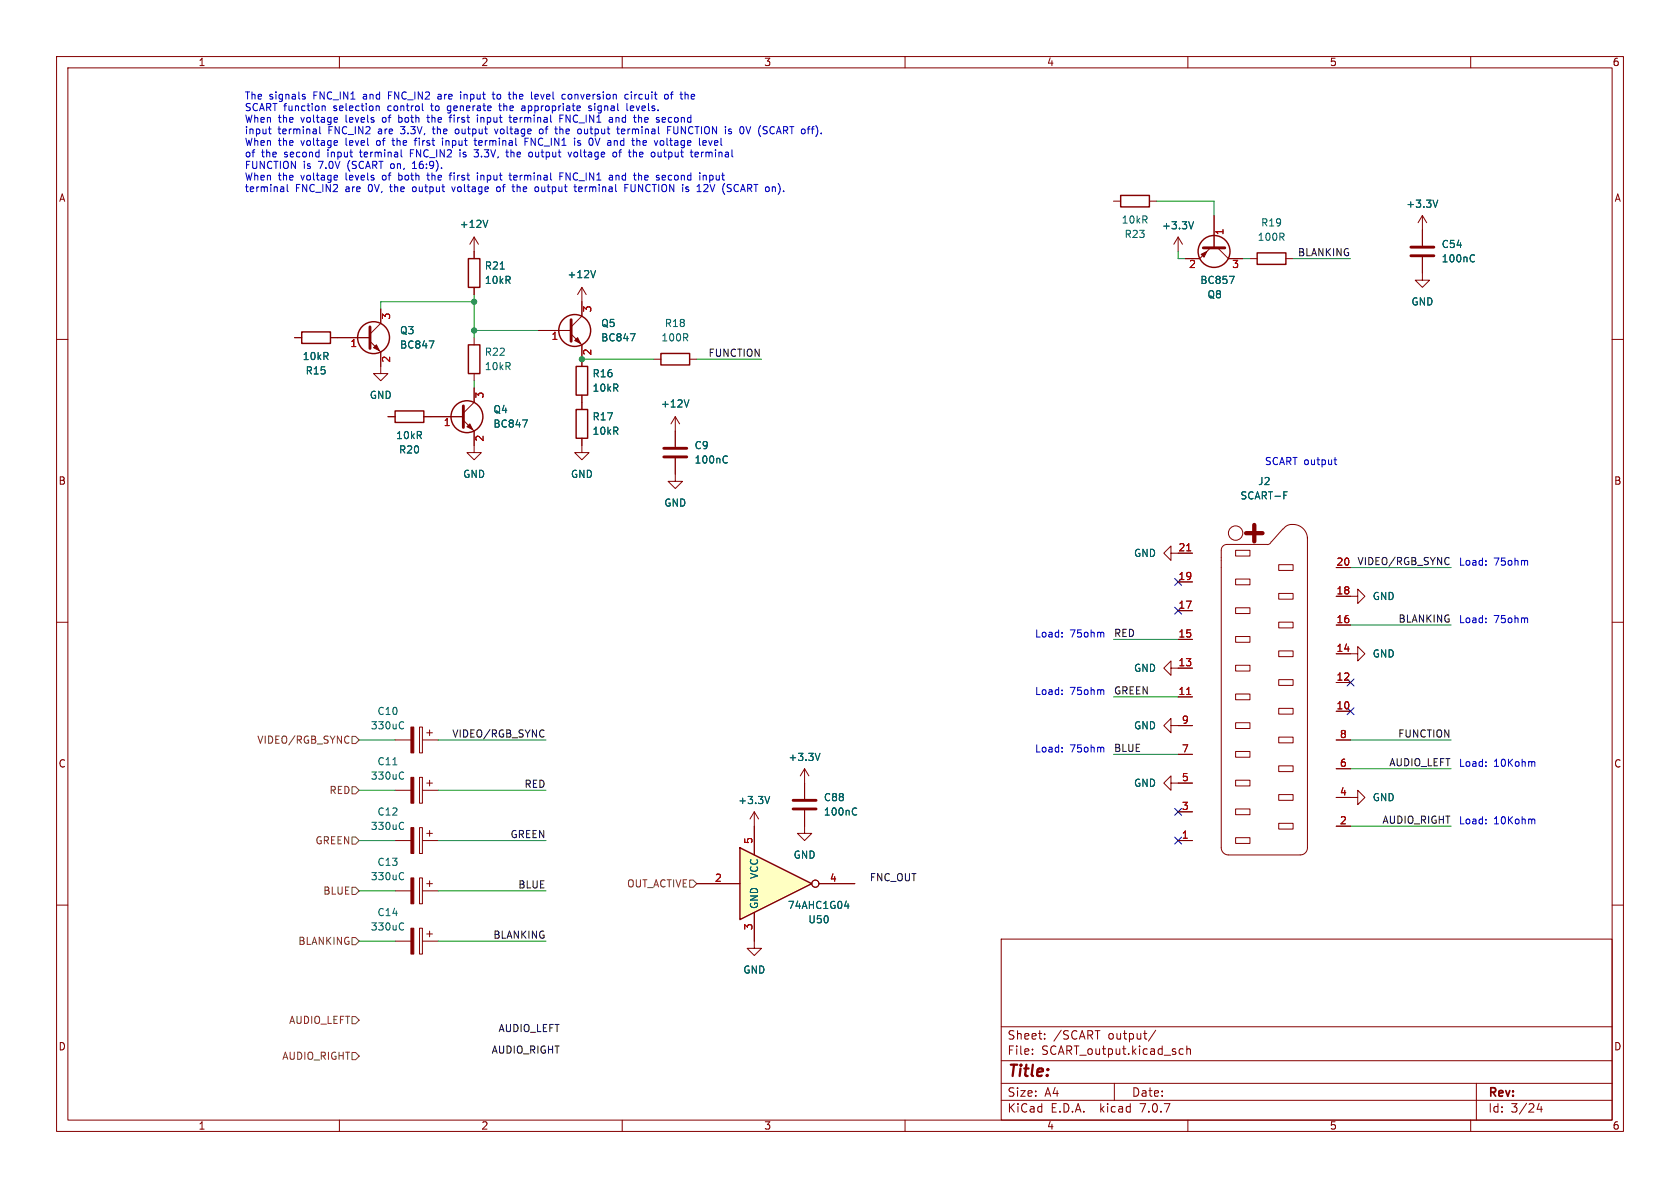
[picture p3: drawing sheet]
<svg xmlns="http://www.w3.org/2000/svg" width="297mm" height="210mm" viewBox="0 0 297 210" stroke-linecap="round" stroke-linejoin="round" font-family="sans-serif">
<g fill="none" stroke="#840000" stroke-width=".18">
<path d="M10 10h277v190h-277zM12 12h273v186h-273zM60 10v2M110 10v2M160 10v2M210 10v2M260 10v2M10 60h2M285 60h2M119.4 76.2v2.8M119.4 81v2.8M10 110h2"/>
<path d="M285 110h2M10 160h2M133.3 143.5l-.7 1.3M133.3 143.5v2.6M133.3 143.5l.8 1.3M285 160h2M177 166h108v32h-108zM60 198v2M110 198v2M160 198v2M177 194.5h108M177 191.5h108"/>
<path d="M177 187.5h108M177 181.5h108M182.5 186.3v.1M182.5 185.5v.1M184.7 183.6v.1M184.7 182.8v.1M197 191.5v3M204.3 182.1l-1.3 2M208.5 186.3l.2 .1 .5-.1M209.2 185.5l-.5-.1-.2 .1M209.8 185.5l.2-.1 .4 .1 .1 .9M209.8 184.9v1.5"/>
<path d="M210 198v2M260 198v2M261 191.5v6.5M272.1 195l-.4 1.1h1M272.5 195.6v1"/>
</g>
<path d="M117.3 79.2h4.1M117.3 80.8h4.1" fill="none" stroke="#840000" stroke-width=".51"/>
<path d="M128.4 80.6l.2 .1M128.6 81.7l-.2 .2M136.1 140.8l-.5 1.3" fill="none" stroke="#006464" stroke-width=".18"/>
<path d="M130.8 149.9l12.7 6.3-12.7 6.4z" fill="#ffffc2"/>
<g fill="none" stroke="#840000" stroke-width=".25">
<path d="M198.1 34.5h5.1v2.1h-5.1zM53.3 58.7h5.1v2h-5.1zM82.8 45.7h2v5.1h-2zM222.2 44.7h5.1v2h-5.1zM69.8 72.6h5.1v2.1h-5.1zM82.8 61h2v5h-2zM101.9 72.4h2v5.1h-2zM101.9 64.8h2v5.1h-2zM116.8 62.5h5.1v2h-5.1zM130.8 149.9l12.7 6.3-12.7 6.4z"/>
<circle cx="66" cy="59.7" r="2.82"/>
<circle cx="101.6" cy="58.4" r="2.82"/>
<circle cx="214.6" cy="44.4" r="2.82"/>
<circle cx="82.5" cy="73.7" r="2.82"/>
</g>
<g fill="none" stroke="#840000" stroke-width=".18">
<path d="M196.8 35.6h1.3M203.2 35.6h1.3M214.6 38.1v5.7M251.5 38.1v5.3M251.5 38.1l-.8 1.3M251.5 38.1l.7 1.3M52.1 59.7h1.2M58.4 59.7h7M67.3 54.6v2.6l-1.9 1.9M83.8 41.9l-.7 1.3M83.8 41.9v3.8M83.8 50.8v1.3"/>
<path d="M83.8 59.7v1.3M83.8 41.9l.8 1.3M95.2 58.4h5.8M101 59.1l1.9 1.9v3.8M102.9 50.8v5.1l-1.9 1.9M102.9 50.8l-.8 1.3M102.9 50.8l.7 1.3M208.3 41.9l-.8 1.3M208.3 41.9v2.6M208.3 41.9l.7 1.3M214 43.8l-1.9 1.9h-2.6M215.3 43.8l1.9 1.9h2.5"/>
<path d="M221 45.7h1.2M227.3 45.7h1.3M251.5 45.5v4h1.2l-1.2 1.3-1.3-1.3h1.3M65.4 60.3l1.9 1.9v3.8h1.3l-1.3 1.3-1.3-1.3h1.3M68.6 73.7h1.2M74.9 73.7h7M81.9 74.3l1.9 1.9v3.8h1.3l-1.3 1.3-1.3-1.3h1.3M83.8 66v1.3M83.8 68.6v2.5l-1.9 1.9M102.9 77.5v2.5h1.2l-1.2 1.3-1.3-1.3h1.3M102.9 69.9v2.5M115.6 63.5h1.2"/>
<path d="M119.4 73.7l-.8 1.2M119.4 73.7v5.3M119.4 73.7l.7 1.2M121.9 63.5h1.3M119.4 81v4.1h1.2l-1.2 1.3-1.3-1.3h1.3M207 97.8v-1.3l-1.3 1.3 1.3 1.3v-1.3h3.8M226.1 99.8h2.5v1h-2.5zM226.8 93.5l-2 2.3M226.9 93.5a2.44 2.44 0 0 1 2.5-.7 2.44 2.44 0 0 1 1.7 2v.5M231.1 95v54.9a1.27 1.27 0 0 1-1.2 1.2h-12.7a1.27 1.27 0 0 1-1.3-1.2v-52.6a1.02 1.02 0 0 1 1-1.1l7.2 .1 .4-.2 .2-.4M207 118.1v-1.3l-1.3 1.3 1.3 1.3v-1.3h3.8M208.3 113h2.5"/>
<path d="M208.3 108h2.5M208.3 102.9h2.5M218.4 117.6h2.6v1h-2.6zM218.4 112.5h2.6v1h-2.6zM218.4 107.4h2.6v1.1h-2.6zM218.4 102.4h2.6v1h-2.6zM226.1 115.1h2.5v1h-2.5zM226.1 110h2.5v1h-2.5zM226.1 104.9h2.5v1h-2.5zM236.2 105.4h3.8v-1.3l1.3 1.3-1.3 1.3v-1.3M236.2 115.6h3.8v-1.3l1.3 1.3-1.3 1.2v-1.2M236.2 110.5h2.6"/>
<path d="M236.2 100.3h2.6M69.8 130.8h2.8M69.8 139.7h2.8M74.2 128.5h.5v4.6h-.5zM74.2 137.4h.5v4.6h-.5zM74.7 130.8h2.8M74.7 139.7h2.8M75.4 138.4h1.1M75.4 129.5h1.1M75.9 129v1M75.9 137.9v1M142.2 135.9l-.7 1.3"/>
<path d="M142.2 135.9v5.3M142.2 135.9l.8 1.3M207 138.4v-1.2l-1.3 1.2 1.3 1.3v-1.3h3.8M207 128.3v-1.3l-1.3 1.3 1.3 1.2v-1.2h3.8M208.3 123.2h2.5M208.3 133.4h2.5M218.4 137.9h2.6v1h-2.6zM218.4 132.8h2.6v1.1h-2.6zM218.4 127.8h2.6v1h-2.6zM218.4 122.7h2.6v1h-2.6zM226.1 135.4h2.5v1h-2.5zM226.1 130.3h2.5v1h-2.5z"/>
<path d="M226.1 125.2h2.5v1h-2.5zM226.1 120.1h2.5v1.1h-2.5zM236.2 125.7h2.6M236.2 120.7h2.6M236.2 135.9h2.6M236.2 130.8h2.6M69.8 148.6h2.8M69.8 157.5h2.8M74.2 155.2h.5v4.6h-.5zM74.2 146.3h.5v4.6h-.5zM74.7 148.6h2.8M74.7 157.5h2.8"/>
<path d="M75.4 156.2h1.1M75.4 147.3h1.1M75.9 146.8v1M75.9 155.7v1M123.2 156.2h7.6M133.3 146.1v5M142.2 143.3v4h1.3l-1.3 1.3-1.2-1.3h1.2M144.8 156.2h6.3M208.3 148.6h2.5M208.3 143.5h2.5M218.4 148.1h2.6v1h-2.6zM218.4 143h2.6v1h-2.6z"/>
<path d="M226.1 145.5h2.5v1.1h-2.5zM226.1 140.5h2.5v1h-2.5zM236.2 141h3.8v-1.3l1.3 1.3-1.3 1.2v-1.2M236.2 146.1h2.6M69.8 166.4h2.8M74.2 164.1h.5v4.6h-.5zM74.7 166.4h2.8M75.4 165.1h1.1M75.9 164.6v1M133.3 161.3v6.3h1.3l-1.3 1.3-1.2-1.3h1.2"/>
<circle cx="144.1" cy="156.2" r=".63"/>
</g>
<g fill="none" stroke="#006464" stroke-width=".18">
<path d="M86.2 38.9l-.4 1.3M211 39.2l-.4 1.3M254.2 35.4l-.4 1.2M88.4 47.6h.8M105.3 47.8l-.4 1.3M111.4 59h.9l-.6 1.3M217.3 48.8h.9l-.6 1.3M260.4 45l.3 .2M260.7 46.2l-.3 .1M75.9 60.3h.8l-.5 1.2M92.4 74.2h.8l-.5 1.3M121.8 70.7l-.4 1.3"/>
<path d="M128.4 80.6l.2 .1M128.6 81.7l-.2 .2M227 86.9h.6M69.5 135.2h.7M71.1 127.6l.3 .1M71.1 136.5l.3 .1M71.4 128.7l-.3 .1M71.4 137.6l-.3 .1M145 133.2l-.5 1.2M71.1 154.2l.3 .2M71.1 145.4l.3 .1M71.4 155.4l-.3 .1"/>
<path d="M71.4 146.5l-.3 .1M136.1 140.8l-.5 1.3M149.9 159.8v.8M151.2 142.8l.3 .1M151.5 144l-.3 .1M71.1 163.1l.3 .2M71.4 164.3l-.3 .1M149.3 160.2h.8"/>
</g>
<path d="M65.4 57.8v3.8M101 56.5v3.8M212.7 43.8h3.8M249.4 45.2h4.1M249.4 43.7h4.1M81.9 71.8v3.8M140.2 143h4.1M140.2 141.5h4.1" fill="none" stroke="#840000" stroke-width=".51"/>
<g fill="#840000" stroke="#840000" stroke-width=".18">
<path d="M101.6 60.2l.5-.5 .5 1z"/>
<path d="M66.5 61l.6 1-1.1-.5z"/>
<path d="M212.3 45l1.1-.5-.5 1z"/>
<path d="M82.5 75.4l.6-.5 .5 1z"/>
<path d="M72.6 155.2h.6v4.6h-.6z"/>
<path d="M72.6 146.3h.6v4.6h-.6z"/>
<path d="M72.6 164.1h.6v4.6h-.6z"/>
<path d="M72.6 128.5h.6v4.6h-.6z"/>
<path d="M72.6 137.4h.6v4.6h-.6z"/>
</g>
<path d="M209.8 97.4h.7M209.8 122.8h.7" fill="none" stroke="#a90000" stroke-width=".18"/>
<path d="M61.6 130.2h.1M61.7 131.3h-.1M62.2 130.2h.7l.6 .6-.6 .6h-.7zM62.2 139.1h.7l.6 .6-.6 .6h-.7zM62.2 148h.7l.6 .6-.6 .6h-.7zM62.2 156.8h.7l.6 .7-.6 .6h-.7zM121.9 155.6h.7l.6 .6-.6 .6h-.7zM62.2 179.7h.7l.6 .6-.6 .7h-.7zM62.2 165.7h.7l.6 .7-.6 .6h-.7zM62.2 186.1h.7l.6 .6-.6 .6h-.7z" fill="none" stroke="#725600" stroke-width=".18"/>
<path d="M256.1 98.6l.1 .1M256.2 99.7l-.1 .1M96.1 129.1h.1M96.2 130.2h-.1" fill="none" stroke="#0f0f0f" stroke-width=".18"/>
<g fill="none" stroke="#0000c2" stroke-width=".18">
<path d="M53.5 17l.5 .3-.1 .2h-.3M53.5 16.7h.4M56.9 18.7v.9M56.9 18.8l.2-.1 .3 .1 .1 .8M66.5 18.8l.2-.1 .3 .1v.8M74.7 18.3v1.1l.1 .2M77.6 16.7h-.2M77.6 17l-.2 .2 .2 .3M79.3 18.7l-.2 .3v.3l.2 .3M81.4 16.2v.2M81.4 16.7v.8M87 16.7h.5"/>
<path d="M87.2 16.2v1.1l.3 .2M88.2 18.7h.4M88.3 18.3v1.1l.3 .2M89.8 16.7h.5M90.2 17.5h.1M92.3 18.8h.4M92.8 19l-.4 .1-.2 .2 .2 .3 .4-.1M95 16.7h-.3l-.1 .2v.6h.4M95.2 17l-.6 .1M99.5 17.5h.4M99.5 16.7h.4M100.5 16.8v.6"/>
<path d="M104.5 18.8l-.3-.1-.1 .2v.2l.4 .1v.3h-.4M110.8 18.3v1.1l.2 .2M111.1 16.7h-.4l-.2 .2 .1 .6h.5M111.6 16.2v.2M111.6 16.7v.8M111.9 18.7h-.3l-.2 .2 .1 .6 .4 .1M112 19l-.6 .1M117.5 16.8l.4-.1 .2 .2-.1 .6h-.3l-.2-.1M118.5 16.7h.5M119 16.2l-.3 .2v1.1M121.6 16.7l.1 .8M47.5 22.8h.4"/>
<path d="M47.6 22.4v1.1l.3 .2M49.8 33l.3 .1 .1 .8M50.2 33.3l-.4 .1M50.2 33.8l-.4 .1M50.8 32.6v1.1l.2 .2M55.9 22.9v.8M55.9 23.6l-.1 .1M55.9 23.1l-.1 .1M56.5 22.4v1.1l.2 .2M59.5 20.8l.2 .3-.6 .1M59.5 24.9l.2 .3-.6 .1M59.5 31l.2 .3-.6 .1"/>
<path d="M59.6 21.5l-.1 .1M59.6 25.6l-.1 .1M59.6 31.8h-.1M69.3 24.9h.5M69.5 24.4v1.2M70.5 20.3v1.3M70.5 30.6v1.2M70.5 21.5l.1 .1M70.5 31.8h.1M70.6 20.8h-.1M70.6 31h-.1M70.9 27.6l.2 .1"/>
<path d="M72.6 27.1h.4M72.9 29.8h.7M73 33.1l-.1 .2 .1 .5M73.2 26.5h-.6v1.2M73.2 28.7l-.3 .2M73.2 24.9h.5M73.4 24.6v1.1M75.5 20.8h.4M75.5 31h.4M75.6 20.3v1.1l.3 .2M75.6 30.6v1.1l.3 .1M76.4 22.8h.5"/>
<path d="M76.6 22.4l.1 1.2M78.2 24.4v.1M78.2 24.9v.8M79.4 20.8h.5M79.4 31h.5M79.6 20.5v1.1M79.9 30.6l-.3 .1v1.1M79.9 33l.3 .9 .3-.9M80.9 22.8l-.3 .1-.1 .1v.5l.4 .2M81.3 26.9v.8M83.8 24.9h.5M83.8 26.5h.8l-.4 .5h.3"/>
<path d="M83.9 27.7h.6M84 24.4v1.1l.3 .2M84.4 20.8v.8M84.4 30.6v.1M84.4 31v.8M85 20.8v.8M85 31v.8M85.2 20.8l-.2 .1M85.2 31l-.2 .1M87.4 22.8l.3 .9 .3-.9M88.3 33.1l-.3-.1-.2 .3 .1 .5 .1 .1 .3-.1M89.4 26.9h.5"/>
<path d="M89.6 26.5v1.1l.3 .1M90 20.8h.5M90 31h.5M90.1 20.3v1.1l.4 .2M90.1 30.6v1.1l.4 .1M90.5 33h.5M90.9 33.9h.1M91 20.8l-.2 .1v.5l.2 .2M91 31l-.2 .2v.5l.2 .1M91.4 21.1l-.6 .1M91.4 31.3l-.6 .1M92.8 25h.4"/>
<path d="M92.8 24.4v1.3M93.7 26.9l.3 .1 .1 .1v.5l-.4 .1M94.8 33l.3 .1 .1 .2v.5l-.4 .1M95.4 22.9l.2-.1 .4 .1v.5l-.1 .2-.3 .1-.2-.2zM99 20.9h.4M99 20.3v1.3M99 31.2h.4M99 22.4v1.3M99.2 22.8l-.2 .1M99.6 30.6h-.6v1.2M100.1 21.6v-1.3l.7 1.3M100.1 31.8v-1.2l.7 1.2"/>
<path d="M100.4 26.9l.3 .8 .3-.8M101.5 33h.4M101.6 27l-.1 .1 .1 .6M101.6 32.6v1.1l.3 .2M102.6 24.9h-.3l-.2 .1 .1 .2 .4 .1v.3h-.5M102.7 22.9l.1 .1-.1 .6M102.7 33h-.2l-.2 .2 .1 .6 .3 .1M102.9 33.3l-.6 .2M105.2 24.4l.4 1.3M108.2 20.8l.1 .8M108.2 31l.1 .8M108.3 21.5l-.1 .1"/>
<path d="M108.3 21.1h-.1M108.3 31.8h-.1M108.3 31.3h-.1M108.4 27l.4-.1 .2 .2-.1 .6h-.3l-.2-.1M108.9 20.8v.8M108.9 31v.8M109 24.9h-.3M109 22.8h.5M109.1 20.8l-.2 .1M109.1 31l-.2 .1M109.3 23.6l.2 .1M109.4 26.9h.5"/>
<path d="M109.7 26.5l-.1 .2v1M110.5 32.6v1.3M110.5 23l-.2-.2h-.3l-.1 .2v.6h.5M110.5 23.1l-.6 .1M110.5 33.2h.4M111.6 32.6v1l.2 .3h.2M112.2 26.9l.3 .2v.6M112.9 20.8h.5v.8M112.9 31h.5v.8M112.9 24.9l.2 .1v.7M116.3 26.9l.1 .8h.3l.2-.1M116.9 24.9h.3l.2 .2-.1 .5-.4 .1"/>
<path d="M117.1 20.8h.4l.2 .3-.6 .1M117.1 21.5h.5M117.1 31h.4l.2 .3-.6 .1M117.1 31.8h.5M118 23h.5M118 22.4v1.3M119.1 22.4v1l.3 .3h.2M122.9 27.6l.1 .1h.4M122.9 27.1l.1-.2h.3l.2 .2v.1l-.6 .1M124 26.9v.8M124.1 27l-.1 .1M124.4 24.9h.4l.1 .3-.6 .1"/>
<path d="M124.5 32.7l.4-.1 .2 .1M124.5 31l.4 .2v.6M124.8 25.6l-.4 .1M125.1 33.2l-.7 .7h.8M125.3 24.9l.3 .8 .3-.8M125.5 31.8h.3M125.5 31v1.3M125.8 31h-.3M129.2 33.4v.4M132.7 22.4l-.4 1.3M136.4 22.4l-.3 .5 .3 .7M235.8 81.3h.5"/>
<path d="M236 80.9v1.1l.3 .1M262.7 99.8v.1M262.7 99.1v.2M269.9 99.1l.2 .2v.6M187.8 112.5v.1M187.8 111.8v.2M195 111.8l.1 .2v.6M262.7 110v.1M262.7 109.3v.1M269.9 109.2l.2 .2v.7M187.8 122.7v.1M187.8 122v.1"/>
<path d="M187.8 132.8v.1M187.8 132.2v.1M195 121.9l.1 .2v.7M195 132.1l.1 .2v.6M262.7 135.4v.1M262.7 134.7v.1M271 134.6l.3 .2v.7M262.7 145.5v.1M262.7 144.9v.1M271 144.8l.3 .2v.6"/>
</g>
<g fill="none" stroke="#009600" stroke-width=".18">
<path d="M204.5 35.6h10.1v2.5M83.8 52.1v7.6M83.8 53.3h-16.5v1.3M83.8 58.4h11.4M208.3 44.5v1.2h1.2M219.7 45.7h1.3M228.6 45.7h10.2M83.8 67.3v1.3M102.9 63.5h12.7M123.2 63.5h11.4M196.8 113h11.5M238.8 100.3h17.7"/>
<path d="M238.8 110.5h17.7M63.5 139.7h6.3M63.5 130.8h6.3M77.5 139.7h19M77.5 130.8h19M196.8 133.4h11.5M196.8 123.2h11.5M238.8 130.8h17.7M238.8 135.9h17.7M63.5 148.6h6.3M63.5 157.5h6.3M77.5 148.6h19"/>
<path d="M77.5 157.5h19M238.8 146.1h17.7M63.5 166.4h6.3M77.5 166.4h19"/>
</g>
<path d="M207.7 107.3l1.2 1.3M207.7 102.3l1.2 1.2M208.9 107.3l-1.2 1.3M208.9 102.3l-1.2 1.2M238.2 120l1.2 1.3M238.2 125.1l1.2 1.2M239.4 120l-1.2 1.3M239.4 125.1l-1.2 1.2M207.7 142.9l1.2 1.2M207.7 148l1.2 1.2M208.9 142.9l-1.2 1.2M208.9 148l-1.2 1.2" fill="none" stroke="#000084" stroke-width=".18"/>
<g fill="#009600" stroke="#009600" stroke-width=".18">
<circle cx="102.9" cy="63.5" r=".46"/>
<circle cx="83.8" cy="53.3" r=".46"/>
<circle cx="83.8" cy="58.4" r=".46"/>
</g>
<text font-size="5.3" fill="#840000" x="218.6" y="97">+</text>
<text font-size="2.8" fill="#840000" x="178" y="190.9">Title:</text>
<g font-size="2.1" fill="#840000">
<text x="178" y="184">Sheet:</text>
<text x="186.2" y="184">/SCART</text>
<text x="196" y="184">output/</text>
<text x="178" y="186.7">File:</text>
<text x="184.1" y="186.7">SCART_output.kicad_sch</text>
<text x="178" y="196.9">KiCad</text>
<text x="178" y="194.1">Size:</text>
<text x="184.7" y="194.1">A4</text>
<text x="185.7" y="196.9">E.D.A.</text>
<text x="194.6" y="196.9">kicad</text>
<text x="200" y="194.1">Date:</text>
<text x="201.8" y="196.9">7.0.7</text>
<text x="263" y="194.3">Rev:</text>
<text x="263" y="196.9">Id:</text>
<text x="267.1" y="196.9">3/24</text>
</g>
<g font-size="1.8" fill="#840000">
<text x="35" y="11.9">1</text>
<text x="85" y="11.9">2</text>
<text x="135" y="11.9">3</text>
<text x="185" y="11.9">4</text>
<text x="235" y="11.9">5</text>
<text x="285" y="11.9">6</text>
<text x="10.3" y="35.9">A</text>
<text x="285.3" y="35.9">A</text>
<text x="10.3" y="85.9">B</text>
<text x="285.3" y="85.9">B</text>
<text x="10.3" y="135.9">C</text>
<text x="285.3" y="135.9">C</text>
<text x="10.3" y="185.9">D</text>
<text x="285.3" y="185.9">D</text>
<text x="35" y="199.9">1</text>
<text x="85" y="199.9">2</text>
<text x="135" y="199.9">3</text>
<text x="185" y="199.9">4</text>
<text x="235" y="199.9">5</text>
<text x="285" y="199.9">6</text>
</g>
<g font-size="1.8" fill="#0000c2">
<text x="43.2" y="17.7">The</text>
<text x="47.6" y="17.7">signals</text>
<text x="55.5" y="17.7">FNC_IN1</text>
<text x="64.5" y="17.7">and</text>
<text x="69.1" y="17.7">FNC_IN2</text>
<text x="78.1" y="17.7">are</text>
<text x="82.3" y="17.7">input</text>
<text x="88.2" y="17.7">to</text>
<text x="91.3" y="17.7">the</text>
<text x="95.4" y="17.7">level</text>
<text x="101" y="17.7">conversion</text>
<text x="112.4" y="17.7">circuit</text>
<text x="119.6" y="17.7">of</text>
<text x="122.6" y="17.7">the</text>
<text x="43.2" y="19.7">SCART function</text>
<text x="43.2" y="21.8">When</text>
<text x="43.2" y="23.8">input</text>
<text x="49.1" y="23.8">terminal</text>
<text x="49.2" y="21.8">the</text>
<text x="53.3" y="21.8">voltage</text>
<text x="58.2" y="23.8">FNC_IN2</text>
<text x="59.1" y="19.7">selection</text>
<text x="61.4" y="21.8">levels</text>
<text x="67.1" y="23.8">are</text>
<text x="68.1" y="21.8">of</text>
<text x="68.8" y="19.7">control</text>
<text x="71.1" y="21.8">both</text>
<text x="71.3" y="23.8">3.3V,</text>
<text x="76.5" y="21.8">the</text>
<text x="76.7" y="19.7">to</text>
<text x="77.2" y="23.8">the</text>
<text x="79.8" y="19.7">generate</text>
<text x="80.6" y="21.8">first</text>
<text x="81.3" y="23.8">output</text>
<text x="85.6" y="21.8">input</text>
<text x="88.6" y="23.8">voltage</text>
<text x="89.2" y="19.7">the</text>
<text x="91.6" y="21.8">terminal</text>
<text x="93.3" y="19.7">appropriate</text>
<text x="96.6" y="23.8">of</text>
<text x="99.7" y="23.8">the</text>
<text x="100.6" y="21.8">FNC_IN1</text>
<text x="103.8" y="23.8">output</text>
<text x="105.3" y="19.7">signal</text>
<text x="109.6" y="21.8">and</text>
<text x="111" y="23.8">terminal</text>
<text x="112.3" y="19.7">levels.</text>
<text x="114.2" y="21.8">the</text>
<text x="118.3" y="21.8">second</text>
<text x="120.1" y="23.8">FUNCTION</text>
<text x="130.5" y="23.8">is</text>
<text x="133.3" y="23.8">0V</text>
<text x="136.8" y="23.8">(SCART</text>
<text x="144.6" y="23.8">off).</text>
<text x="43.2" y="25.9">When</text>
<text x="43.2" y="27.9">of</text>
<text x="43.2" y="30">FUNCTION</text>
<text x="46.2" y="27.9">the</text>
<text x="49.2" y="25.9">the</text>
<text x="50.4" y="27.9">second</text>
<text x="53.3" y="25.9">voltage</text>
<text x="53.6" y="30">is</text>
<text x="56.4" y="30">7.0V</text>
<text x="58.2" y="27.9">input</text>
<text x="61.4" y="25.9">level</text>
<text x="61.7" y="30">(SCART</text>
<text x="64.1" y="27.9">terminal</text>
<text x="67" y="25.9">of</text>
<text x="69.5" y="30">on,</text>
<text x="70.1" y="25.9">the</text>
<text x="73.2" y="27.9">FNC_IN2</text>
<text x="73.6" y="30">16:9).</text>
<text x="74.2" y="25.9">first</text>
<text x="79.3" y="25.9">input</text>
<text x="82.1" y="27.9">is</text>
<text x="84.9" y="27.9">3.3V,</text>
<text x="85.2" y="25.9">terminal</text>
<text x="90.8" y="27.9">the</text>
<text x="94.2" y="25.9">FNC_IN1</text>
<text x="95" y="27.9">output</text>
<text x="102.2" y="27.9">voltage</text>
<text x="103.2" y="25.9">is</text>
<text x="106" y="25.9">0V</text>
<text x="109.5" y="25.9">and</text>
<text x="110.2" y="27.9">of</text>
<text x="113.3" y="27.9">the</text>
<text x="114.1" y="25.9">the</text>
<text x="117.4" y="27.9">output</text>
<text x="118.2" y="25.9">voltage</text>
<text x="124.6" y="27.9">terminal</text>
<text x="126.3" y="25.9">level</text>
<text x="43.2" y="32">When</text>
<text x="43.2" y="34">terminal</text>
<text x="49.2" y="32">the</text>
<text x="52.2" y="34">FNC_IN2</text>
<text x="53.3" y="32">voltage</text>
<text x="61.2" y="34">are</text>
<text x="61.4" y="32">levels</text>
<text x="65.4" y="34">0V,</text>
<text x="68.1" y="32">of</text>
<text x="69.5" y="34">the</text>
<text x="71.1" y="32">both</text>
<text x="73.6" y="34">output</text>
<text x="76.5" y="32">the</text>
<text x="80.6" y="32">first</text>
<text x="80.8" y="34">voltage</text>
<text x="85.6" y="32">input</text>
<text x="88.9" y="34">of</text>
<text x="91.6" y="32">terminal</text>
<text x="91.9" y="34">the</text>
<text x="96.1" y="34">output</text>
<text x="100.6" y="32">FNC_IN1</text>
<text x="103.3" y="34">terminal</text>
<text x="109.6" y="32">and</text>
<text x="112.3" y="34">FUNCTION</text>
<text x="114.2" y="32">the</text>
<text x="118.3" y="32">second</text>
<text x="122.7" y="34">is</text>
<text x="125.5" y="34">12V</text>
<text x="126.2" y="32">input</text>
<text x="130.2" y="34">(SCART</text>
<text x="138" y="34">on).</text>
<text x="223.5" y="82.3">SCART output</text>
<text x="257.8" y="100.1">Load:</text>
<text x="264.1" y="100.1">75ohm</text>
<text x="182.9" y="112.8">Load:</text>
<text x="189.1" y="112.8">75ohm</text>
<text x="257.8" y="110.2">Load:</text>
<text x="264.1" y="110.2">75ohm</text>
<text x="182.9" y="122.9">Load:</text>
<text x="189.1" y="122.9">75ohm</text>
<text x="182.9" y="133.1">Load:</text>
<text x="189.1" y="133.1">75ohm</text>
<text x="257.8" y="135.6">Load:</text>
<text x="264.1" y="135.6">10Kohm</text>
<text x="257.8" y="145.8">Load:</text>
<text x="264.1" y="145.8">10Kohm</text>
</g>
<g font-size="1.8" fill="#006464">
<text x="81.2" y="40.5">+12V</text>
<text x="198.2" y="39.7">10kR</text>
<text x="205.3" y="40.7">+3.3V</text>
<text x="222.8" y="40.2">R19</text>
<text x="248.5" y="36.9">+3.3V</text>
<text x="85.6" y="47.9">R21</text>
<text x="198.7" y="42.3">R23</text>
<text x="222.2" y="42.8">100R</text>
<text x="254.8" y="44">C54</text>
<text x="254.8" y="46.6">100nC</text>
<text x="85.6" y="50.4">10kR</text>
<text x="100.2" y="49.4">+12V</text>
<text x="212.1" y="50.4">BC857</text>
<text x="213.4" y="52.9">Q8</text>
<text x="70.6" y="59.3">Q3</text>
<text x="106.2" y="58">Q5</text>
<text x="117.4" y="58">R18</text>
<text x="249.4" y="54.2">GND</text>
<text x="53.4" y="63.9">10kR</text>
<text x="70.6" y="61.8">BC847</text>
<text x="85.6" y="65.6">10kR</text>
<text x="85.6" y="63.1">R22</text>
<text x="106.2" y="60.6">BC847</text>
<text x="116.8" y="60.6">100R</text>
<text x="53.9" y="66.4">R15</text>
<text x="65.3" y="70.7">GND</text>
<text x="104.7" y="69.4">10kR</text>
<text x="104.7" y="66.9">R16</text>
<text x="69.9" y="77.8">10kR</text>
<text x="87.1" y="75.8">BC847</text>
<text x="87.1" y="73.3">Q4</text>
<text x="104.7" y="77.1">10kR</text>
<text x="104.7" y="74.5">R17</text>
<text x="116.7" y="72.2">+12V</text>
<text x="70.4" y="80.4">R20</text>
<text x="122.7" y="79.6">C9</text>
<text x="122.7" y="82.1">100nC</text>
<text x="81.8" y="84.7">GND</text>
<text x="100.8" y="84.7">GND</text>
<text x="117.3" y="89.8">GND</text>
<text x="219.2" y="88.5">SCART-F</text>
<text x="222.3" y="86">J2</text>
<text x="200.4" y="98.7">GND</text>
<text x="242.6" y="106.3">GND</text>
<text x="200.4" y="119">GND</text>
<text x="242.6" y="116.4">GND</text>
<text x="65.5" y="129.1">330uC</text>
<text x="66.6" y="126.6">C10</text>
<text x="200.4" y="129.1">GND</text>
<text x="66.6" y="135.5">C11</text>
<text x="139.3" y="134.7">+3.3V</text>
<text x="65.5" y="138">330uC</text>
<text x="130.4" y="142.3">+3.3V</text>
<text x="145.6" y="141.8">C88</text>
<text x="200.4" y="139.3">GND</text>
<text x="242.6" y="141.8">GND</text>
<text x="65.5" y="146.9">330uC</text>
<text x="66.6" y="144.4">C12</text>
<text x="145.6" y="144.4">100nC</text>
<text x="65.5" y="155.8">330uC</text>
<text x="66.6" y="153.3">C13</text>
<text x="134.2" y="155.5" transform="rotate(-90 134.2 155.5)">VCC</text>
<text x="140.2" y="152">GND</text>
<text x="134.2" y="160.8" transform="rotate(-90 134.2 160.8)">GND</text>
<text x="139.2" y="160.9">74AHC1G04</text>
<text x="65.5" y="164.7">330uC</text>
<text x="66.6" y="162.2">C14</text>
<text x="142.8" y="163.4">U50</text>
<text x="131.3" y="172.3">GND</text>
</g>
<g font-size="1.8" fill="#a90000">
<text x="216.6" y="41.7" transform="rotate(-90 216.6 41.7)">1</text>
<text x="210.1" y="47.7">2</text>
<text x="217.7" y="47.7">3</text>
<text x="69.3" y="56.6" transform="rotate(-90 69.3 56.6)">3</text>
<text x="104.9" y="55.3" transform="rotate(-90 104.9 55.3)">3</text>
<text x="61.8" y="61.7">1</text>
<text x="69.3" y="64.2" transform="rotate(-90 69.3 64.2)">2</text>
<text x="97.4" y="60.4">1</text>
<text x="104.9" y="62.9" transform="rotate(-90 104.9 62.9)">2</text>
<text x="85.8" y="70.6" transform="rotate(-90 85.8 70.6)">3</text>
<text x="78.4" y="75.6">1</text>
<text x="85.8" y="78.2" transform="rotate(-90 85.8 78.2)">2</text>
<text x="208.2" y="97.5">21</text>
<text x="236.2" y="100.1">20</text>
<text x="208.2" y="107.7">17</text>
<text x="208.2" y="102.6">19</text>
<text x="236.2" y="105.2">18</text>
<text x="208.2" y="112.8">15</text>
<text x="236.2" y="110.2">16</text>
<text x="208.2" y="117.9">13</text>
<text x="236.2" y="115.3">14</text>
<text x="208.2" y="122.9">11</text>
<text x="236.2" y="125.5">10</text>
<text x="236.2" y="120.4">12</text>
<text x="208.8" y="128">9</text>
<text x="236.8" y="130.6">8</text>
<text x="208.8" y="133.1">7</text>
<text x="236.8" y="135.6">6</text>
<text x="208.8" y="143.3">3</text>
<text x="208.8" y="138.2">5</text>
<text x="236.8" y="140.7">4</text>
<text x="133.1" y="149.3" transform="rotate(-90 133.1 149.3)">5</text>
<text x="208.8" y="148.3">1</text>
<text x="236.8" y="145.8">2</text>
<text x="126.3" y="156">2</text>
<text x="146.6" y="156">4</text>
<text x="133.1" y="164.5" transform="rotate(-90 133.1 164.5)">3</text>
</g>
<g font-size="1.8" fill="#0f0f0f">
<text x="229.4" y="45.4">BLANKING</text>
<text x="125.2" y="63.2">FUNCTION</text>
<text x="239.9" y="100">VIDEO/RGB_SYNC</text>
<text x="196.8" y="112.7">RED</text>
<text x="247.1" y="110.1">BLANKING</text>
<text x="196.8" y="122.8">GREEN</text>
<text x="79.9" y="130.5">VIDEO/RGB_SYNC</text>
<text x="247.1" y="130.5">FUNCTION</text>
<text x="196.8" y="133">BLUE</text>
<text x="245.5" y="135.5">AUDIO_LEFT</text>
<text x="92.6" y="139.4">RED</text>
<text x="90.1" y="148.2">GREEN</text>
<text x="244.3" y="145.7">AUDIO_RIGHT</text>
<text x="153.7" y="155.9">FNC_OUT</text>
<text x="91.5" y="157.1">BLUE</text>
<text x="87.1" y="166">BLANKING</text>
<text x="88" y="182.5">AUDIO_LEFT</text>
<text x="86.8" y="186.3">AUDIO_RIGHT</text>
</g>
<g font-size="1.8" fill="#725600">
<text x="45.4" y="131.7">VIDEO/RGB_SYNC</text>
<text x="58.1" y="140.6">RED</text>
<text x="55.7" y="149.5">GREEN</text>
<text x="57.1" y="158.3">BLUE</text>
<text x="110.8" y="157.1">OUT_ACTIVE</text>
<text x="52.6" y="167.2">BLANKING</text>
<text x="51" y="181.2">AUDIO_LEFT</text>
<text x="49.8" y="187.6">AUDIO_RIGHT</text>
</g>
</svg>
